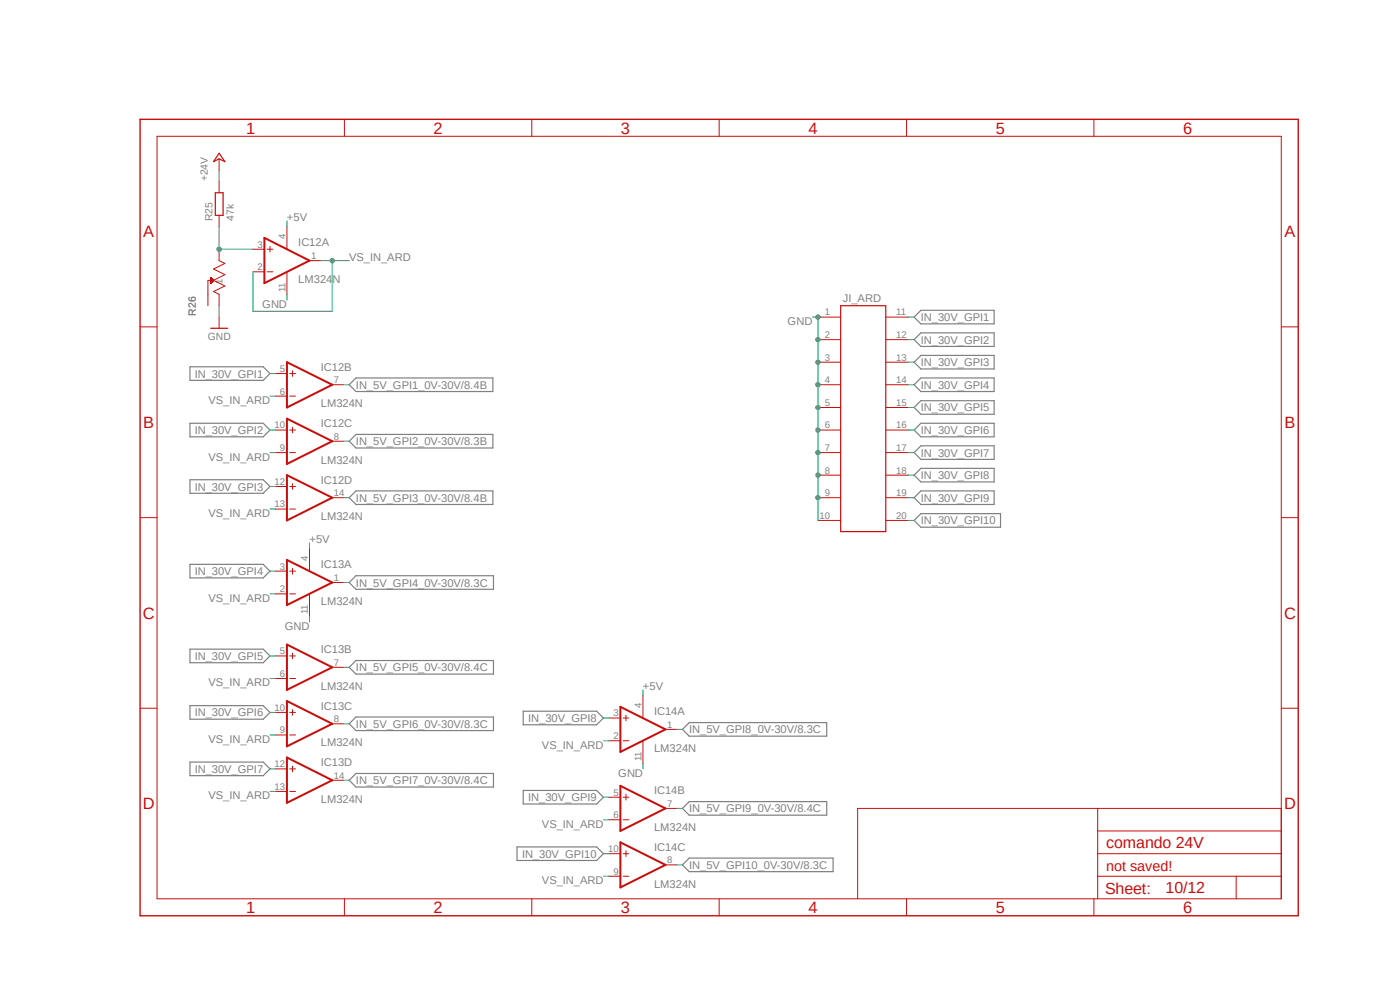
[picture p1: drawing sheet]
<svg xmlns="http://www.w3.org/2000/svg" width="297mm" height="210mm" viewBox="0 0 297 210" stroke-linecap="round" stroke-linejoin="round" font-family="sans-serif">
<path d="M29.2 25l246.6 169.8M275.8 25l-246.6 169.8" fill="none" stroke="#fff" stroke-width=".21"/>
<g fill="none" stroke="#808080" stroke-width=".25">
<path d="M40.3 77.8h15.5l1.5 1.4-1.5 1.5h-15.5zM193.9 67.3l1.5-1.5h15.5v2.9h-15.5zM193.9 72.1l1.5-1.5h15.5v2.9h-15.5zM193.9 76.8l1.5-1.4h15.5v2.9h-15.5zM40.3 89.8h15.5l1.5 1.4-1.5 1.5h-15.5zM74.1 93.6l1.4-1.4h29.1v2.8h-29.1zM75.5 80.2h29.1v2.9h-29.1l-1.4-1.5zM193.9 81.6l1.5-1.4h15.5v2.9h-15.5zM193.9 86.4l1.5-1.4h15.5v2.9h-15.5zM193.9 91.2l1.5-1.4h15.5v2.9h-15.5zM193.9 96l1.5-1.4h15.5v2.9h-15.5zM40.3 119.7h15.5l1.5 1.5-1.5 1.4h-15.5z"/>
<path d="M40.3 101.8h15.5l1.5 1.4-1.5 1.4h-15.5zM74.1 105.6l1.4-1.5h29.1v2.9h-29.1zM193.9 105.6l1.5-1.5h15.5v2.9h-15.5zM193.9 100.8l1.5-1.4h15.5v2.8h-15.5zM193.9 110.4l1.5-1.4h16.9v2.8h-16.9zM40.3 137.7h15.5l1.5 1.4-1.5 1.5h-15.5zM74.1 123.6l1.4-1.5h29.2v2.9h-29.2zM40.3 149.7h15.5l1.5 1.4-1.5 1.5h-15.5zM74.1 141.6l1.4-1.5h29.2v2.9h-29.2zM75.5 152.1h29.2v2.9h-29.2l-1.4-1.5zM111 150.9h15.6l1.4 1.4-1.4 1.5h-15.6zM144.8 154.7l1.4-1.4h29.2v2.9h-29.2z"/>
<path d="M40.3 161.7h15.5l1.5 1.4-1.5 1.4h-15.5zM74.1 165.5l1.4-1.4h29.2v2.9h-29.2zM109.7 179.7h16.9l1.4 1.4-1.4 1.4h-16.9zM111 167.7h15.6l1.4 1.4-1.4 1.5h-15.6zM144.8 171.5l1.4-1.4h29.2v2.8h-29.2zM144.8 183.5l1.4-1.5h30.5v2.9h-30.5z"/>
</g>
<g fill="none" stroke="#c90d0c" stroke-width=".21">
<path d="M33.3 28.9h238.5v161.8h-238.5zM46.5 33.7v2.4M46.5 38.5v2.4M73.1 25.3v3.6M112.8 25.3v3.6M152.6 25.3v3.6M192.3 25.3v3.6M232.1 25.3v3.6M44.7 58.9l.6 .6M44.7 58.9v1.2M44.7 60h.1M44.7 59.9h.1"/>
<path d="M44.7 59.9h.2M44.7 59.8h.3M44.7 59.7h.3M44.7 59.6h.5M44.7 59.5h.6M44.7 59.4h.6M44.7 59.4h.5M44.7 59.3h.5M44.7 59.2l.4 .1M44.7 59.2h.3M44.7 59.1h.3M44.7 59l.2 .1"/>
<path d="M44.7 59h.1M44.7 58.9h.1M45.1 59.6l-.4 .1M45.3 59.5l2.4 1.2-2.4 1.1 1.2 .6v2.5M45.3 59.5h-1.2v5.4M45.3 59.5l-.6 .6M46.5 45.7v2.4M46.5 52.9v2.4l1.2 .6-2.4 1.2 2.4 1.2-2.4 1.2M53.7 52.9h2.4M53.7 57.7h2.4M56.7 52.9h1.2M56.7 57.7h1.2"/>
<path d="M57.3 52.3v1.2M60.9 48.1v4.8M60.9 57.7v4.7M65.7 55.3h2.4M29.7 69.3h3.6M44.7 60v.1M46.5 67.3v2.3M58.5 79.2h2.4M61.5 79.2h1.2M62.1 78.7v1.1M173.5 67.3h4.9M173.5 72.1h4.9"/>
<path d="M173.5 76.8h4.9M187.9 67.3h4.8M187.9 72.1h4.8M187.9 76.8h4.8M271.8 69.3h3.6M58.5 84h2.4M58.5 91.2h2.4M58.5 96h2.4M61.5 84h1.2M61.5 91.2h1.2M61.5 96h1.2M62.1 90.6v1.2"/>
<path d="M70.5 81.6h2.4M70.5 93.6h2.4M173.5 81.6h4.9M173.5 91.2h4.9M173.5 96h4.9M173.5 86.4h4.9M187.9 81.6h4.8M187.9 91.2h4.8M187.9 96h4.8M187.9 86.4h4.8M29.7 109.8h3.6M58.5 103.2h2.4"/>
<path d="M58.5 108h2.4M61.5 103.2h1.2M61.5 108h1.2M62.1 102.6v1.2M65.7 116.4v4.8M70.5 105.6h2.4M173.5 105.6h4.9M173.5 100.8h4.9M173.5 110.4h4.9M187.9 105.6h4.8M187.9 100.8h4.8M187.9 110.4h4.8"/>
<path d="M271.8 109.8h3.6M58.5 121.2h2.4M58.5 126h2.4M58.5 139.1h2.4M61.5 121.2h1.2M61.5 126h1.2M61.5 139.1h1.2M62.1 120.6v1.2M62.1 138.6v1.1M65.7 126v4.8M70.5 123.6h2.4M29.7 150.2h3.6"/>
<path d="M58.5 143.9h2.4M58.5 151.1h2.4M58.5 155.9h2.4M61.5 143.9h1.2M61.5 151.1h1.2M61.5 155.9h1.2M62.1 150.5v1.2M70.5 141.6h2.4M70.5 153.5h2.4M129.2 152.3h2.4M129.2 157.1h2.4M132.2 152.3h1.2"/>
<path d="M132.2 157.1h1.2M132.8 151.7v1.2M136.4 147.5v4.8M136.4 157.1v4.8M141.2 154.7h2.4M271.8 150.2h3.6M58.5 163.1h2.4M58.5 167.9h2.4M61.5 163.1h1.2M61.5 167.9h1.2M62.1 162.5v1.2M70.5 165.5h2.4"/>
<path d="M129.2 169.1h2.4M129.2 173.9h2.4M132.2 169.1h1.2M132.2 173.9h1.2M132.8 168.5v1.2M141.2 171.5h2.4M232.9 171.5v19.2M232.9 176.3h38.9M271.8 171.5h-89.9v19.2M73.1 190.7v3.6M112.8 190.7v3.6M129.2 185.9h2.4"/>
<path d="M129.2 181.1h2.4M132.2 185.9h1.2M132.2 181.1h1.2M132.8 180.5v1.2M141.2 183.5h2.4M152.6 190.7v3.6M192.3 190.7v3.6M232.1 190.7v3.6M232.9 185.9h38.9M232.9 181.1h38.9M262.3 185.9v4.8"/>
</g>
<path d="M29.7 25.3h245.7v169h-245.7z" fill="none" stroke="#c90d0c" stroke-width=".3"/>
<path d="M56.1 50.5l9.6 4.8-9.6 4.8zM60.9 76.8l9.6 4.8-9.6 4.8zM60.9 88.8l9.6 4.8-9.6 4.8zM60.9 100.8l9.6 4.8-9.6 4.8zM60.9 118.8l9.6 4.8-9.6 4.8zM60.9 136.7l9.6 4.9-9.6 4.7zM60.9 148.7l9.6 4.8-9.6 4.8zM131.6 149.9l9.6 4.8-9.6 4.8zM60.9 160.7l9.6 4.8-9.6 4.8zM131.6 166.7l9.6 4.8-9.6 4.8zM131.6 178.7l9.6 4.8-9.6 4.8z" fill="none" stroke="#c90d0c" stroke-width=".42"/>
<path d="M46.5 32.5l1.2 1.8-1.2-.6-1.2 .6zM45.7 40.9h1.6v4.8h-1.6zM44.7 69.6h3.6M178.4 64.9h9.5v47.9h-9.5z" fill="none" stroke="#c90d0c" stroke-width=".25"/>
<path d="M46.5 64.9v2.4M60.9 62.4v1.3M173.5 100.8v9.6M65.7 130.8v1.2M136.4 161.9v1.2" fill="none" stroke="#0dab76" stroke-width=".21"/>
<circle cx="173.5" cy="105.6" r=".46" fill="#0dab76"/>
<g fill="none" stroke="#0dab76" stroke-width=".21">
<path d="M173.5 96v4.8"/>
<circle cx="173.5" cy="105.6" r=".46"/>
</g>
<circle cx="173.5" cy="100.8" r=".46" fill="#0dab76"/>
<g fill="none" stroke="#0dab76" stroke-width=".21">
<path d="M173.5 67.3v28.7"/>
<circle cx="173.5" cy="100.8" r=".46"/>
</g>
<circle cx="173.5" cy="72.1" r=".46" fill="#0dab76"/>
<circle cx="173.5" cy="72.1" r=".46" fill="none" stroke="#0dab76" stroke-width=".21"/>
<circle cx="173.5" cy="76.8" r=".46" fill="#0dab76"/>
<circle cx="173.5" cy="76.8" r=".46" fill="none" stroke="#0dab76" stroke-width=".21"/>
<circle cx="173.5" cy="81.6" r=".46" fill="#0dab76"/>
<circle cx="173.5" cy="81.6" r=".46" fill="none" stroke="#0dab76" stroke-width=".21"/>
<circle cx="173.5" cy="86.4" r=".46" fill="#0dab76"/>
<circle cx="173.5" cy="86.4" r=".46" fill="none" stroke="#0dab76" stroke-width=".21"/>
<circle cx="173.5" cy="91.2" r=".46" fill="#0dab76"/>
<circle cx="173.5" cy="91.2" r=".46" fill="none" stroke="#0dab76" stroke-width=".21"/>
<circle cx="173.5" cy="96" r=".46" fill="#0dab76"/>
<g fill="none" stroke="#0dab76" stroke-width=".21">
<path d="M172.3 67.3h1.2"/>
<circle cx="173.5" cy="96" r=".46"/>
</g>
<circle cx="173.5" cy="67.3" r=".46" fill="#0dab76"/>
<g fill="none" stroke="#0dab76" stroke-width=".21">
<path d="M46.5 36.1v2.4M46.5 48.1v4.8"/>
<circle cx="173.5" cy="67.3" r=".46"/>
</g>
<circle cx="46.5" cy="52.9" r=".46" fill="#0dab76"/>
<g fill="none" stroke="#0dab76" stroke-width=".21">
<path d="M46.5 52.9h7.2M68.1 55.3h6M70.5 55.3v10.7h-16.8v-8.3"/>
<circle cx="46.5" cy="52.9" r=".46"/>
</g>
<circle cx="70.5" cy="55.3" r=".46" fill="#0dab76"/>
<g fill="none" stroke="#0dab76" stroke-width=".21">
<path d="M60.9 46.9v1.2M57.3 79.2h1.2M192.7 67.3h1.2M192.7 72.1h1.2M192.7 76.8h1.2M57.3 84h1.2M57.3 96h1.2M57.3 91.2h1.2M72.9 81.6h1.2M72.9 93.6h1.2M192.7 96h1.2M192.7 81.6h1.2"/>
<path d="M192.7 91.2h1.2M192.7 86.4h1.2M57.3 108h1.2M57.3 103.2h1.2M65.7 115.2v1.2M72.9 105.6h1.2M192.7 100.8h1.2M192.7 105.6h1.2M192.7 110.4h1.2M57.3 126h1.2M57.3 121.2h1.2M57.3 139.1h1.2"/>
<path d="M72.9 123.6h1.2M57.3 143.9h1.2M57.3 155.9h1.2M57.3 151.1h1.2M72.9 153.5h1.2M72.9 141.6h1.2M128 157.1h1.2M128 152.3h1.2M136.4 146.3v1.2M143.6 154.7h1.2M57.3 167.9h1.2M57.3 163.1h1.2"/>
<path d="M72.9 165.5h1.2M128 173.9h1.2M128 169.1h1.2M143.6 171.5h1.2M128 185.9h1.2M128 181.1h1.2M143.6 183.5h1.2"/>
<circle cx="70.5" cy="55.3" r=".46"/>
</g>
<g font-size="3.5" fill="#c90d0c">
<text x="52.2" y="28.3">1</text>
<text x="91.9" y="28.3">2</text>
<text x="131.7" y="28.3">3</text>
<text x="171.5" y="28.3">4</text>
<text x="211.2" y="28.3">5</text>
<text x="251" y="28.3">6</text>
<text x="30.4" y="50.4">A</text>
<text x="272.5" y="50.4">A</text>
<text x="30.4" y="90.8">B</text>
<text x="272.5" y="90.8">B</text>
<text x="30.3" y="131.2">C</text>
<text x="272.4" y="131.2">C</text>
<text x="30.3" y="171.7">D</text>
<text x="272.4" y="171.7">D</text>
<text x="52.2" y="193.7">1</text>
<text x="91.9" y="193.7">2</text>
<text x="131.7" y="193.7">3</text>
<text x="171.5" y="193.7">4</text>
<text x="211.2" y="193.7">5</text>
<text x="251" y="193.7">6</text>
</g>
<g font-size="3.4" fill="#c90d0c">
<text x="234.7" y="179.9">comando 24V</text>
<text x="234.4" y="189.6">Sheet:</text>
<text x="247.3" y="189.5">10/12</text>
</g>
<text font-size="3" fill="#c90d0c" x="234.7" y="184.7">not saved!</text>
<g font-size="2.4" fill="#808080">
<text x="60.9" y="46.9">+5V</text>
<text x="63.3" y="52.3">IC12A</text>
<text x="74.1" y="55.3">VS_IN_ARD</text>
<text x="55.6" y="65.4">GND</text>
<text x="63.3" y="60.1">LM324N</text>
<text x="178.8" y="64.1">JI_ARD</text>
<text x="167.1" y="69">GND</text>
<text x="195.4" y="68.1">IN_30V_GPI1</text>
<text x="195.4" y="72.9">IN_30V_GPI2</text>
<text x="195.4" y="77.7">IN_30V_GPI3</text>
<text x="41.3" y="80.1">IN_30V_GPI1</text>
<text x="68.1" y="78.7">IC12B</text>
<text x="75.5" y="82.5">IN_5V_GPI1_0V-30V/8.4B</text>
<text x="195.4" y="82.5">IN_30V_GPI4</text>
<text x="44.2" y="85.7">VS_IN_ARD</text>
<text x="68.1" y="86.4">LM324N</text>
<text x="195.4" y="87.2">IN_30V_GPI5</text>
<text x="41.3" y="92.1">IN_30V_GPI2</text>
<text x="68.1" y="90.6">IC12C</text>
<text x="75.5" y="94.4">IN_5V_GPI2_0V-30V/8.3B</text>
<text x="195.4" y="92.1">IN_30V_GPI6</text>
<text x="44.2" y="97.7">VS_IN_ARD</text>
<text x="68.1" y="98.4">LM324N</text>
<text x="195.4" y="101.6">IN_30V_GPI8</text>
<text x="195.4" y="96.9">IN_30V_GPI7</text>
<text x="41.3" y="104.1">IN_30V_GPI3</text>
<text x="68.1" y="102.6">IC12D</text>
<text x="75.5" y="106.4">IN_5V_GPI3_0V-30V/8.4B</text>
<text x="195.4" y="106.4">IN_30V_GPI9</text>
<text x="44.2" y="109.7">VS_IN_ARD</text>
<text x="68.1" y="110.4">LM324N</text>
<text x="195.4" y="111.3">IN_30V_GPI10</text>
<text x="65.7" y="115.2">+5V</text>
<text x="41.3" y="122">IN_30V_GPI4</text>
<text x="68.1" y="120.6">IC13A</text>
<text x="75.5" y="124.4">IN_5V_GPI4_0V-30V/8.3C</text>
<text x="44.2" y="127.7">VS_IN_ARD</text>
<text x="68.1" y="128.4">LM324N</text>
<text x="60.4" y="133.6">GND</text>
<text x="41.3" y="140">IN_30V_GPI5</text>
<text x="68.1" y="138.6">IC13B</text>
<text x="75.5" y="142.4">IN_5V_GPI5_0V-30V/8.4C</text>
<text x="44.2" y="145.6">VS_IN_ARD</text>
<text x="68.1" y="146.3">LM324N</text>
<text x="136.4" y="146.3">+5V</text>
<text x="41.3" y="152">IN_30V_GPI6</text>
<text x="68.1" y="150.5">IC13C</text>
<text x="75.5" y="154.3">IN_5V_GPI6_0V-30V/8.3C</text>
<text x="112.1" y="153.2">IN_30V_GPI8</text>
<text x="138.8" y="151.7">IC14A</text>
<text x="146.2" y="155.6">IN_5V_GPI8_0V-30V/8.3C</text>
<text x="44.2" y="157.6">VS_IN_ARD</text>
<text x="68.1" y="158.3">LM324N</text>
<text x="115" y="158.8">VS_IN_ARD</text>
<text x="138.8" y="159.5">LM324N</text>
<text x="41.3" y="164">IN_30V_GPI7</text>
<text x="68.1" y="162.5">IC13D</text>
<text x="75.5" y="166.4">IN_5V_GPI7_0V-30V/8.4C</text>
<text x="131.1" y="164.8">GND</text>
<text x="44.2" y="169.6">VS_IN_ARD</text>
<text x="68.1" y="170.3">LM324N</text>
<text x="112.1" y="170">IN_30V_GPI9</text>
<text x="138.8" y="168.5">IC14B</text>
<text x="146.2" y="172.3">IN_5V_GPI9_0V-30V/8.4C</text>
<text x="115" y="175.6">VS_IN_ARD</text>
<text x="138.8" y="176.3">LM324N</text>
<text x="110.7" y="182">IN_30V_GPI10</text>
<text x="138.8" y="180.5">IC14C</text>
<text x="146.2" y="184.3">IN_5V_GPI10_0V-30V/8.3C</text>
<text x="115" y="187.6">VS_IN_ARD</text>
<text x="138.8" y="188.3">LM324N</text>
</g>
<g font-size="2.2" fill="#808080">
<text x="44.1" y="38.5" transform="rotate(-90 44.1 38.5)">+24V</text>
<text x="45.1" y="46.9" transform="rotate(-90 45.1 46.9)">R25</text>
<text x="49.6" y="46.9" transform="rotate(-90 49.6 46.9)">47k</text>
<text x="41.6" y="66.9" transform="rotate(-90 41.6 66.9)">R26</text>
<text x="44.1" y="72.1">GND</text>
</g>
<g font-size="2" fill="#808080">
<text x="54.6" y="52.5">3</text>
<text x="60.5" y="50.7" transform="rotate(-90 60.5 50.7)">4</text>
<text x="54.6" y="57.3">2</text>
<text x="66" y="54.9">1</text>
<text x="47.2" y="60.2" transform="rotate(-90 47.2 60.2)">1</text>
<text x="60.5" y="62" transform="rotate(-90 60.5 62)">11</text>
<text x="175" y="66.9">1</text>
<text x="175" y="71.7">2</text>
<text x="190.1" y="66.9">11</text>
<text x="190.1" y="71.7">12</text>
<text x="175" y="76.5">3</text>
<text x="190.1" y="76.5">13</text>
<text x="59.4" y="83.7">6</text>
<text x="59.4" y="78.9">5</text>
<text x="70.8" y="81.3">7</text>
<text x="175" y="81.3">4</text>
<text x="190.1" y="81.3">14</text>
<text x="175" y="86.1">5</text>
<text x="190.1" y="86.1">15</text>
<text x="58.3" y="90.9">10</text>
<text x="59.4" y="95.7">9</text>
<text x="70.8" y="93.3">8</text>
<text x="175" y="90.9">6</text>
<text x="175" y="95.7">7</text>
<text x="190.1" y="90.9">16</text>
<text x="190.1" y="95.7">17</text>
<text x="175" y="100.5">8</text>
<text x="190.1" y="100.5">18</text>
<text x="58.3" y="107.7">13</text>
<text x="58.3" y="102.9">12</text>
<text x="70.8" y="105.3">14</text>
<text x="175" y="105.3">9</text>
<text x="190.1" y="105.3">19</text>
<text x="173.9" y="110.1">10</text>
<text x="190.1" y="110.1">20</text>
<text x="65.3" y="119" transform="rotate(-90 65.3 119)">4</text>
<text x="59.4" y="125.6">2</text>
<text x="59.4" y="120.9">3</text>
<text x="70.8" y="123.2">1</text>
<text x="65.3" y="130.3" transform="rotate(-90 65.3 130.3)">11</text>
<text x="59.4" y="143.6">6</text>
<text x="59.4" y="138.8">5</text>
<text x="70.8" y="141.2">7</text>
<text x="58.3" y="150.8">10</text>
<text x="59.4" y="155.6">9</text>
<text x="70.8" y="153.2">8</text>
<text x="130.1" y="152">3</text>
<text x="136.1" y="150.1" transform="rotate(-90 136.1 150.1)">4</text>
<text x="141.5" y="154.4">1</text>
<text x="130.1" y="156.8">2</text>
<text x="136.1" y="161.5" transform="rotate(-90 136.1 161.5)">11</text>
<text x="58.3" y="167.6">13</text>
<text x="58.3" y="162.8">12</text>
<text x="70.8" y="165.2">14</text>
<text x="130.1" y="173.6">6</text>
<text x="130.1" y="168.8">5</text>
<text x="141.5" y="171.2">7</text>
<text x="129" y="180.8">10</text>
<text x="130.1" y="185.5">9</text>
<text x="141.5" y="183.1">8</text>
</g>
</svg>
